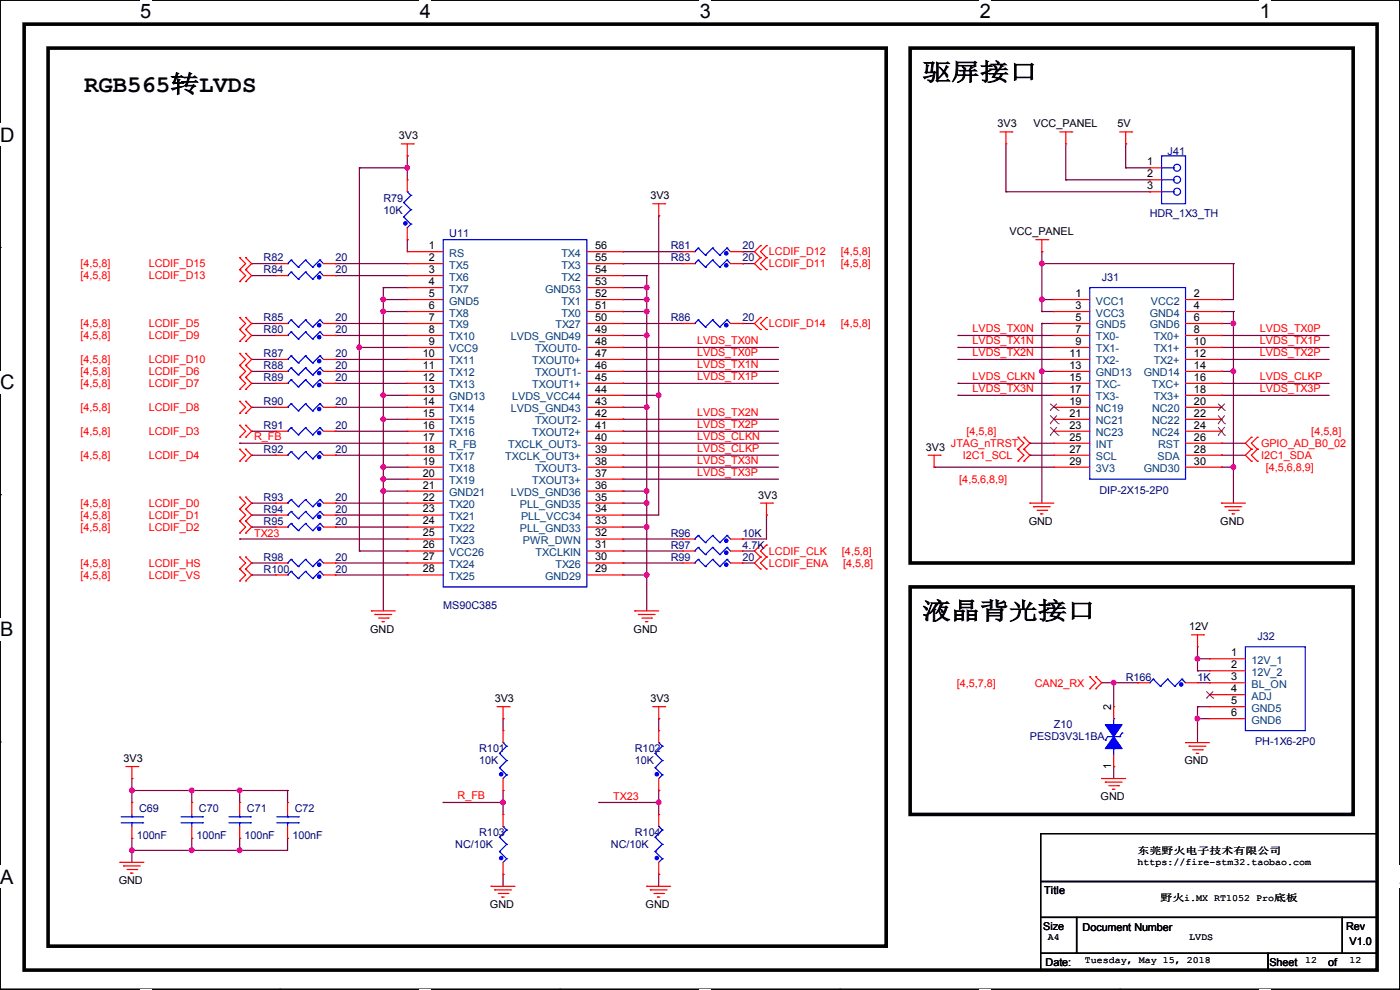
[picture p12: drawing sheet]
<svg xmlns="http://www.w3.org/2000/svg" width="297mm" height="210mm" viewBox="0 0 297 210" stroke-linecap="round" stroke-linejoin="round" font-family="sans-serif">
<path d="M0 0h297v209.8h-297z" fill="none" stroke="#000" stroke-width=".25"/>
<g fill="#fff">
<path d="M29.7 0h2.4v4.8h-2.4z"/>
<path d="M29.7 209.8h2.4v.2h-2.4z"/>
</g>
<path d="M59.4 0h.1M59.4 209.8h.1" fill="none" stroke="#000" stroke-width=".25"/>
<g fill="#fff">
<path d="M89.1 0h2.3v4.8h-2.3z"/>
<path d="M89.1 209.8h2.3v.2h-2.3z"/>
</g>
<path d="M118.8 0h.1M118.8 209.8h.1" fill="none" stroke="#000" stroke-width=".25"/>
<g fill="#fff">
<path d="M148.5 0h2.3v4.8h-2.3z"/>
<path d="M148.5 209.8h2.3v.2h-2.3z"/>
</g>
<path d="M178.2 0h.1M178.2 209.8h.1" fill="none" stroke="#000" stroke-width=".25"/>
<g fill="#fff">
<path d="M207.9 0h2.3v4.8h-2.3z"/>
<path d="M207.9 209.8h2.3v.2h-2.3z"/>
</g>
<path d="M237.6 0h.1M237.6 209.8h.1" fill="none" stroke="#000" stroke-width=".25"/>
<g fill="#fff">
<path d="M267.3 0h2.3v4.8h-2.3z"/>
<path d="M267.3 209.8h2.3v.2h-2.3z"/>
<path d="M0 26.2h3.1v4.8h-3.1z"/>
<path d="M0 78.7h3.1v4.7h-3.1z"/>
</g>
<path d="M0 52.5h.1M297 52.5h.1" fill="none" stroke="#000" stroke-width=".25"/>
<path d="M0 131.1h2.9v4.8h-2.9z" fill="#fff"/>
<path d="M0 104.9h.1M297 104.9h.1" fill="none" stroke="#000" stroke-width=".25"/>
<g fill="#fff">
<path d="M0 183.6h2.9v4.7h-2.9z"/>
<path d="M296.9 183.6h.1v4.7h-.1z"/>
</g>
<path d="M0 157.4h.1M297 157.4h.1M220.8 176.8h71.3v10.2h-71.3zM220.8 187h71.3v7.6h-71.3zM220.8 194.6h7.6v7.6h-7.6zM228.4 194.6h56.4v7.6h-56.4zM284.8 194.6h7.3v7.6h-7.3zM220.8 202.2h48.2v3.6h-48.2zM269 202.2h23.1v3.6h-23.1z" fill="none" stroke="#000" stroke-width=".25"/>
<path d="M5.1 5.1h287v200.7h-287zM10.2 10.2h177.8v190.5h-177.8zM193.1 10.2h94v109.2h-94zM193.1 124.5h94v48.3h-94z" fill="none" stroke="#000" stroke-width=".76"/>
<g fill="none" stroke="#800040" stroke-width=".25">
<path d="M76.2 35.6h.1M76.2 35.6h10.2M76.2 35.6v81.3M86.4 33.1h.1M86.4 35.6h.1M86.4 33.1v5M213.4 30.5v10.2M226.1 38.1h.1M226.1 30.5v7.6M226.1 38.1h17.8M238.8 30.5h.1M238.8 35.6h.1"/>
<path d="M238.8 35.6h5.1M238.8 30.5v5.1M53.4 55.9h.1M53.4 58.5h.1M53.4 55.9h5.1M53.4 58.5h5.1M71.2 55.9h.1M71.2 58.5h.1M71.2 55.9h15.2M71.2 58.5h15.2M86.4 50.8h.1M86.4 50.8v2.6"/>
<path d="M132.1 55.9h.1M132.1 53.4h.1M132.1 58.5h.1M132.1 55.9h12.7M132.1 58.5h5.1M132.1 53.4h12.7M137.2 58.5h.1M137.2 58.5v71.1M139.7 45.8h.1M139.7 45.8v63.5h-7.6M157.5 55.9h.1M157.5 53.4h.1"/>
<path d="M157.5 55.9h2.6M157.5 53.4h2.6M213.4 40.7h.1M213.4 40.7h30.5M221 53.4h.1M221 55.9h.1M221 55.9h40.7M221 53.4v12.7M243.9 40.7h.1M261.7 55.9h.1M261.7 55.9v7.6h-2.6M53.4 68.6h.1"/>
<path d="M53.4 71.2h.1M53.4 76.2h.1M53.4 78.8h.1M53.4 68.6h5.1M53.4 71.2h5.1M53.4 76.2h5.1M53.4 78.8h5.1M71.2 68.6h.1M71.2 71.2h.1M71.2 76.2h.1M71.2 78.8h.1M71.2 68.6h15.2"/>
<path d="M71.2 71.2h15.2M71.2 76.2h15.2M71.2 78.8h15.2M76.2 73.7h.1M76.2 73.7h10.2M81.3 61h.1M81.3 63.5h.1M81.3 66.1h.1M81.3 61h5.1M81.3 61v68.6M81.3 63.5h5.1M81.3 66.1h5.1"/>
<path d="M132.1 61h.1M132.1 68.6h.1M132.1 63.5h.1M132.1 66.1h.1M132.1 71.2h.1M132.1 73.7h.1M132.1 76.2h.1M132.1 78.8h.1M132.1 61h5.1M132.1 63.5h5.1M132.1 68.6h12.7M132.1 71.2h5.1"/>
<path d="M132.1 66.1h5.1M132.1 73.7h33M132.1 76.2h33M132.1 78.8h33M137.2 61h.1M137.2 63.5h.1M137.2 66.1h.1M137.2 71.2h.1M157.5 68.6h.1M157.5 68.6h2.6M203.2 71.2h.1M203.2 73.7h.1"/>
<path d="M203.2 76.2h.1M203.2 71.2h20.4M203.2 73.7h20.4M203.2 76.2h20.4M221 68.6h.1M221 78.8h.1M221 66.1h.1M221 63.5h.1M221 63.5h2.6M221 68.6h2.6M221 66.1h2.6M221 78.8h2.6"/>
<path d="M221 68.6v38.1M259.1 66.1h.1M259.1 68.6h.1M259.1 78.8h.1M259.1 71.2h.1M259.1 73.7h.1M259.1 76.2h.1M259.1 63.5h.1M259.1 68.6h2.6M259.1 71.2h22.9M259.1 66.1h2.6M259.1 73.7h22.9"/>
<path d="M259.1 76.2h22.9M259.1 78.8h2.6M261.7 66.1h.1M261.7 68.6h.1M261.7 78.8h.1M261.7 66.1v40.6M50.8 94h.1M50.8 94h35.6M53.4 81.3h.1M53.4 86.4h.1M53.4 91.5h.1M53.4 96.6h.1"/>
<path d="M53.4 81.3h5.1M53.4 86.4h5.1M53.4 91.5h5.1M53.4 96.6h5.1M71.2 81.3h.1M71.2 86.4h.1M71.2 91.5h.1M71.2 96.6h.1M71.2 81.3h15.2M71.2 86.4h15.2M71.2 91.5h15.2M71.2 96.6h15.2"/>
<path d="M81.3 83.9h.1M81.3 88.9h.1M81.3 99.1h.1M81.3 83.9h5.1M81.3 88.9h5.1M81.3 99.1h5.1M132.1 86.4h.1M132.1 81.3h.1M132.1 88.9h.1M132.1 91.5h.1M132.1 94h.1M132.1 96.6h.1"/>
<path d="M132.1 99.1h.1M132.1 83.9h7.6M132.1 81.3h33M132.1 88.9h33M132.1 99.1h33M132.1 86.4h5.1M132.1 91.5h33M132.1 94h33M132.1 96.6h33M137.2 86.4h.1M139.7 83.9h.1M198.2 99.1h.1"/>
<path d="M198.2 99.1h25.4M203.2 81.3h.1M203.2 83.9h.1M203.2 83.9h20.4M203.2 81.3h20.4M218.5 94h.1M218.5 96.6h.1M218.5 94h5.1M218.5 96.6h5.1M259.1 99.1h.1M259.1 81.3h.1M259.1 83.9h.1"/>
<path d="M259.1 94h.1M259.1 96.6h.1M259.1 83.9h22.9M259.1 81.3h22.9M259.1 99.1h2.6M259.1 94h5.1M259.1 96.6h5.1M261.7 99.1h.1M50.8 114.3h.1M50.8 114.3h35.6M53.4 106.7h.1M53.4 109.3h.1"/>
<path d="M53.4 111.8h.1M53.4 119.4h.1M53.4 106.7h5.1M53.4 109.3h5.1M53.4 111.8h5.1M53.4 119.4h5.1M71.2 106.7h.1M71.2 109.3h.1M71.2 111.8h.1M71.2 119.4h.1M71.2 106.7h15.2M71.2 109.3h15.2"/>
<path d="M71.2 111.8h15.2M71.2 119.4h15.2M76.2 116.9h.1M76.2 116.9h10.2M81.3 104.2h.1M81.3 101.6h.1M81.3 104.2h5.1M81.3 101.6h5.1M132.1 104.2h.1M132.1 106.7h.1M132.1 109.3h.1M132.1 111.8h.1"/>
<path d="M132.1 116.9h.1M132.1 119.4h.1M132.1 114.3h.1M132.1 101.6h.1M132.1 104.2h5.1M132.1 116.9h12.7M132.1 101.6h33M132.1 106.7h5.1M132.1 111.8h5.1M132.1 114.3h12.7M132.1 119.4h12.7M137.2 104.2h.1"/>
<path d="M137.2 106.7h.1M137.2 111.8h.1M157.5 119.4h.1M157.5 116.9h.1M157.5 114.3h.1M157.5 116.9h2.6M157.5 119.4h2.6M162.6 109.3h.1M162.6 109.3v5h-5.1M53.4 122h.1M53.4 122h5.1M71.2 122h.1"/>
<path d="M71.2 122h15.2M132.1 122h.1M132.1 122h5.1M137.2 122h.1M254 139.7h.1M254 137.2v5.1M254 139.7h2.6M106.7 152.4h.1M106.7 152.4v2.6M139.7 152.4h.1M139.7 152.4v2.6M233.7 144.8h7.6"/>
<path d="M236.3 144.8h.1M236.3 144.8v5.1M241.3 144.8h.1M254 142.3h.1M254 149.9h.1M254 152.4h.1M254 142.3h2.6M254 149.9v7.6M254 149.9h2.6M254 152.4h2.6M254 144.8h2.6M256.6 144.8h.1"/>
<path d="M28 177.8h.1M28 167.7h.1M28 165.1h.1M28 165.1v5.1M28 177.8v5.1M28 167.7h33M40.7 177.8h.1M40.7 167.7h.1M40.7 167.7v2.5M40.7 177.8v2.6M50.8 167.7h.1M50.8 177.8h.1"/>
<path d="M50.8 167.7v2.5M50.8 177.8v2.6M61 167.7h.1M61 177.8h.1M61 177.8v2.6h-33M61 167.7v2.5M94 170.2h.1M94 170.2h12.7M106.7 167.7h.1M106.7 170.2h.1M106.7 167.7v5.1M127 170.2h.1"/>
<path d="M127 170.2h12.7M139.7 167.7h.1M139.7 170.2h.1M139.7 167.7v5.1M236.3 162.6h.1M236.3 162.6v2.5M28 180.4h.1M40.7 180.4h.1M50.8 180.4h.1M106.7 185.5h.1M106.7 185.5v2.5M139.7 185.5h.1"/>
<path d="M139.7 185.5v2.5"/>
</g>
<g fill="#f0f" stroke="#f0f" stroke-width=".25">
<circle cx="81.3" cy="63.5" r=".49"/>
<circle cx="81.3" cy="104.2" r=".49"/>
<circle cx="86.4" cy="35.6" r=".49"/>
<circle cx="81.3" cy="83.8" r=".49"/>
<circle cx="81.3" cy="66.1" r=".49"/>
<circle cx="76.2" cy="73.7" r=".49"/>
<circle cx="81.3" cy="99.1" r=".49"/>
<circle cx="81.3" cy="88.9" r=".49"/>
<circle cx="81.3" cy="101.6" r=".49"/>
<circle cx="137.2" cy="63.5" r=".49"/>
<circle cx="137.2" cy="61" r=".49"/>
<circle cx="137.2" cy="66.1" r=".49"/>
<circle cx="137.2" cy="86.4" r=".49"/>
<circle cx="137.2" cy="71.1" r=".49"/>
<circle cx="137.2" cy="106.7" r=".49"/>
<circle cx="137.2" cy="104.2" r=".49"/>
<circle cx="137.2" cy="111.8" r=".49"/>
<circle cx="137.2" cy="121.9" r=".49"/>
<circle cx="139.7" cy="83.8" r=".49"/>
<circle cx="106.7" cy="170.2" r=".49"/>
<circle cx="139.7" cy="170.2" r=".49"/>
<circle cx="221" cy="78.8" r=".49"/>
<circle cx="261.6" cy="78.8" r=".49"/>
<circle cx="261.6" cy="68.6" r=".49"/>
<circle cx="261.6" cy="99.1" r=".49"/>
<circle cx="221" cy="63.5" r=".49"/>
<circle cx="221" cy="55.9" r=".49"/>
<circle cx="40.7" cy="180.4" r=".49"/>
<circle cx="28" cy="180.4" r=".49"/>
<circle cx="40.7" cy="167.7" r=".49"/>
<circle cx="28" cy="167.7" r=".49"/>
<circle cx="50.8" cy="167.7" r=".49"/>
<circle cx="50.8" cy="180.4" r=".49"/>
<circle cx="254" cy="139.7" r=".49"/>
<circle cx="254" cy="152.4" r=".49"/>
<circle cx="236.2" cy="144.8" r=".49"/>
</g>
<g fill="none" stroke="#f00" stroke-width=".25">
<path d="M85.1 30.5h2.6M86.4 33.1h.1M86.4 38.1h.1M86.4 30.5v2.6M86.4 38.1v2.6M87.7 30.5h.1M212.1 28h2.6M213.4 30.5h.1M213.4 28v2.5M214.7 28h.1M224.8 28h2.6M226.1 30.5h.1"/>
<path d="M226.1 28v2.5M227.4 28h.1M237.5 28h2.6M238.8 30.5h.1M238.8 28v2.5M240.1 28h.1M243.9 35.6h.1M243.9 38.1h.1M243.9 35.6h2.5M243.9 38.1h2.5M50.8 57.2h.1M50.8 54.7h.1"/>
<path d="M50.8 59.7h.1M50.8 54.7l1.3 1.2-1.3 1.3M50.8 57.2l1.3 1.3-1.3 1.2M52.1 54.7h.1M52.1 57.2h.1M52.1 59.7h.1M52.1 54.7l1.3 1.2-1.3 1.3M52.1 57.2l1.3 1.3-1.3 1.2M58.5 58.5h.1M58.5 55.9h.1M58.5 55.9h2.5M58.5 58.5h2.5"/>
<path d="M68.6 55.9h2.6M68.6 58.5h2.6M71.2 58.5h.1M71.2 55.9h.1M86.4 53.4h.1M86.4 55.9h.1M86.4 58.5h.1M86.4 50.8h.1M86.4 48.3v2.5M86.4 53.4h7.6M86.4 55.9h7.6M86.4 58.5h7.6"/>
<path d="M124.5 53.4h7.6M124.5 55.9h7.6M124.5 58.5h7.6M132.1 58.5h.1M132.1 55.9h.1M132.1 53.4h.1M138.5 43.2h2.5M139.7 45.8h.1M139.7 43.2v2.6M141 43.2h.1M144.8 53.4h.1M144.8 55.9h.1"/>
<path d="M144.8 53.4h2.6M144.8 55.9h2.6M155 53.4h2.5M155 55.9h2.5M157.5 53.4h.1M157.5 55.9h.1M161.3 52.1h.1M161.3 54.7h.1M161.3 57.2h.1M161.3 52.1l-1.2 1.3 1.2 1.3M161.3 54.7l-1.2 1.2 1.2 1.3M162.6 54.7h.1"/>
<path d="M162.6 52.1h.1M162.6 57.2h.1M162.6 52.1l-1.3 1.3 1.3 1.3M162.6 54.7l-1.3 1.2 1.3 1.3M219.8 50.8h2.5M221 53.4h.1M221 50.8v2.6M222.3 50.8h.1M243.9 40.7h.1M243.9 40.7h2.5M50.8 69.9h.1M50.8 67.4h.1"/>
<path d="M50.8 72.4h.1M50.8 77.5h.1M50.8 75h.1M50.8 67.4l1.3 1.2-1.3 1.3M50.8 69.9l1.3 1.3-1.3 1.2M50.8 75l1.3 1.2-1.3 1.3M50.8 77.5l1.3 1.3-1.3 1.3M52.1 67.4h.1M52.1 69.9h.1M52.1 72.4h.1M52.1 75h.1M52.1 77.5h.1"/>
<path d="M52.1 67.4l1.3 1.2-1.3 1.3M52.1 69.9l1.3 1.3-1.3 1.2M52.1 75l1.3 1.2-1.3 1.3M52.1 77.5l1.3 1.3-1.3 1.3M58.5 76.2h.1M58.5 68.6h.1M58.5 71.2h.1M58.5 78.8h.1M58.5 68.6h2.5M58.5 71.2h2.5M58.5 76.2h2.5M58.5 78.8h2.5"/>
<path d="M68.6 68.6h2.6M68.6 71.2h2.6M68.6 76.2h2.6M68.6 78.8h2.6M71.2 76.2h.1M71.2 68.6h.1M71.2 71.2h.1M71.2 78.8h.1M86.4 61h.1M86.4 63.5h.1M86.4 66.1h.1M86.4 68.6h.1"/>
<path d="M86.4 71.2h.1M86.4 73.7h.1M86.4 76.2h.1M86.4 78.8h.1M86.4 63.5h7.6M86.4 66.1h7.6M86.4 68.6h7.6M86.4 71.2h7.6M86.4 73.7h7.6M86.4 76.2h7.6M86.4 78.8h7.6M86.4 61h7.6"/>
<path d="M124.5 63.5h7.6M124.5 66.1h7.6M124.5 68.6h7.6M124.5 71.2h7.6M124.5 73.7h7.6M124.5 76.2h7.6M124.5 78.8h7.6M124.5 61h7.6M132.1 78.8h.1M132.1 76.2h.1M132.1 73.7h.1M132.1 71.2h.1"/>
<path d="M132.1 68.6h.1M132.1 66.1h.1M132.1 63.5h.1M132.1 61h.1M144.8 68.6h.1M144.8 68.6h2.6M155 68.6h2.5M157.5 68.6h.1M161.3 67.4h.1M161.3 69.9h.1M161.3 67.4l-1.2 1.2 1.2 1.3M162.6 69.9h.1"/>
<path d="M162.6 67.4h.1M162.6 67.4l-1.3 1.2 1.3 1.3M223.6 63.5h.1M223.6 66.1h.1M223.6 68.6h.1M223.6 71.2h.1M223.6 73.7h.1M223.6 76.2h.1M223.6 78.8h.1M223.6 63.5h7.6M223.6 66.1h7.6M223.6 68.6h7.6"/>
<path d="M223.6 71.2h7.6M223.6 73.7h7.6M223.6 76.2h7.6M223.6 78.8h7.6M251.5 63.5h7.6M251.5 66.1h7.6M251.5 68.6h7.6M251.5 71.2h7.6M251.5 73.7h7.6M251.5 76.2h7.6M251.5 78.8h7.6M259.1 63.5h.1"/>
<path d="M259.1 66.1h.1M259.1 68.6h.1M259.1 71.2h.1M259.1 73.7h.1M259.1 76.2h.1M259.1 78.8h.1M50.8 80.1h.1M50.8 82.6h.1M50.8 87.7h.1M50.8 85.1h.1M50.8 92.8h.1M50.8 90.2h.1"/>
<path d="M50.8 97.8h.1M50.8 95.3h.1M50.8 80.1l1.3 1.2-1.3 1.3M50.8 85.1l1.3 1.3-1.3 1.3M50.8 90.2l1.3 1.3-1.3 1.3M50.8 95.3l1.3 1.3-1.3 1.2M52.1 80.1h.1M52.1 82.6h.1M52.1 85.1h.1M52.1 87.7h.1M52.1 90.2h.1M52.1 92.8h.1"/>
<path d="M52.1 95.3h.1M52.1 97.8h.1M52.1 80.1l1.3 1.2-1.3 1.3M52.1 85.1l1.3 1.3-1.3 1.3M52.1 90.2l1.3 1.3-1.3 1.3M52.1 95.3l1.3 1.3-1.3 1.2M58.5 91.5h.1M58.5 96.6h.1M58.5 81.3h.1M58.5 86.4h.1M58.5 96.6h2.5M58.5 81.3h2.5"/>
<path d="M58.5 86.4h2.5M58.5 91.5h2.5M68.6 96.6h2.6M68.6 81.3h2.6M68.6 86.4h2.6M68.6 91.5h2.6M71.2 91.5h.1M71.2 96.6h.1M71.2 81.3h.1M71.2 86.4h.1M86.4 81.3h.1M86.4 83.9h.1"/>
<path d="M86.4 86.4h.1M86.4 88.9h.1M86.4 91.5h.1M86.4 94h.1M86.4 96.6h.1M86.4 99.1h.1M86.4 96.6h7.6M86.4 81.3h7.6M86.4 83.9h7.6M86.4 86.4h7.6M86.4 88.9h7.6M86.4 91.5h7.6"/>
<path d="M86.4 94h7.6M86.4 99.1h7.6M124.5 96.6h7.6M124.5 81.3h7.6M124.5 83.9h7.6M124.5 86.4h7.6M124.5 88.9h7.6M124.5 91.5h7.6M124.5 94h7.6M124.5 99.1h7.6M132.1 99.1h.1M132.1 96.6h.1"/>
<path d="M132.1 94h.1M132.1 91.5h.1M132.1 88.9h.1M132.1 86.4h.1M132.1 83.9h.1M132.1 81.3h.1M196.9 96.6h2.5M198.2 99.1h.1M198.2 96.6v2.5M199.4 96.6h.1M215.9 95.3h.1M215.9 92.8h.1"/>
<path d="M215.9 97.8h.1M215.9 92.8l1.3 1.2-1.3 1.3M215.9 95.3l1.3 1.3-1.3 1.2M217.2 92.8h.1M217.2 95.3h.1M217.2 97.8h.1M217.2 92.8l1.3 1.2-1.3 1.3M217.2 95.3l1.3 1.3-1.3 1.2M223.6 81.3h.1M223.6 83.9h.1M223.6 86.4h.1M223.6 88.9h.1"/>
<path d="M223.6 91.5h.1M223.6 94h.1M223.6 96.6h.1M223.6 99.1h.1M223.6 96.6h7.6M223.6 81.3h7.6M223.6 83.9h7.6M223.6 86.4h7.6M223.6 88.9h7.6M223.6 91.5h7.6M223.6 94h7.6M223.6 99.1h7.6"/>
<path d="M251.5 96.6h7.6M251.5 81.3h7.6M251.5 83.9h7.6M251.5 86.4h7.6M251.5 88.9h7.6M251.5 91.5h7.6M251.5 94h7.6M251.5 99.1h7.6M259.1 81.3h.1M259.1 83.9h.1M259.1 86.4h.1M259.1 88.9h.1"/>
<path d="M259.1 91.5h.1M259.1 94h.1M259.1 96.6h.1M259.1 99.1h.1M265.5 95.3h.1M265.5 97.8h.1M265.5 92.8h.1M265.5 95.3l-1.3 1.3 1.3 1.2M265.5 92.8l-1.3 1.2 1.3 1.3M266.7 97.8h.1M266.7 95.3h.1M266.7 92.8h.1"/>
<path d="M266.7 95.3l-1.2 1.3 1.2 1.2M266.7 92.8l-1.2 1.2 1.2 1.3M50.8 108h.1M50.8 105.5h.1M50.8 110.5h.1M50.8 113.1h.1M50.8 118.2h.1M50.8 105.5l1.3 1.2-1.3 1.3M50.8 108l1.3 1.3-1.3 1.2M50.8 110.5l1.3 1.3-1.3 1.3M50.8 118.2l1.3 1.2-1.3 1.3M52.1 105.5h.1"/>
<path d="M52.1 108h.1M52.1 110.5h.1M52.1 113.1h.1M52.1 118.2h.1M52.1 105.5l1.3 1.2-1.3 1.3M52.1 108l1.3 1.3-1.3 1.2M52.1 110.5l1.3 1.3-1.3 1.3M52.1 118.2l1.3 1.2-1.3 1.3M58.5 106.7h.1M58.5 111.8h.1M58.5 119.4h.1M58.5 109.3h.1"/>
<path d="M58.5 106.7h2.5M58.5 111.8h2.5M58.5 109.3h2.5M58.5 119.4h2.5M68.6 106.7h2.6M68.6 111.8h2.6M68.6 109.3h2.6M68.6 119.4h2.6M71.2 106.7h.1M71.2 111.8h.1M71.2 119.4h.1M71.2 109.3h.1"/>
<path d="M86.4 101.6h.1M86.4 104.2h.1M86.4 106.7h.1M86.4 109.3h.1M86.4 111.8h.1M86.4 114.3h.1M86.4 116.9h.1M86.4 119.4h.1M86.4 106.7h7.6M86.4 111.8h7.6M86.4 101.6h7.6M86.4 104.2h7.6"/>
<path d="M86.4 109.3h7.6M86.4 114.3h7.6M86.4 116.9h7.6M86.4 119.4h7.6M124.5 106.7h7.6M124.5 111.8h7.6M124.5 101.6h7.6M124.5 104.2h7.6M124.5 109.3h7.6M124.5 114.3h7.6M124.5 116.9h7.6M124.5 119.4h7.6"/>
<path d="M132.1 119.4h.1M132.1 116.9h.1M132.1 114.3h.1M132.1 111.8h.1M132.1 109.3h.1M132.1 106.7h.1M132.1 104.2h.1M132.1 101.6h.1M144.8 114.3h.1M144.8 116.9h.1M144.8 119.4h.1M144.8 114.3h2.6"/>
<path d="M144.8 116.9h2.6M144.8 119.4h2.6M155 114.3h2.5M155 116.9h2.5M155 119.4h2.5M157.5 114.3h.1M157.5 116.9h.1M157.5 119.4h.1M161.3 115.6h.1M161.3 118.2h.1M161.3 106.7h2.6M161.3 115.6l-1.2 1.3 1.2 1.3"/>
<path d="M161.3 118.2l-1.2 1.2 1.2 1.3M162.6 109.3h.1M162.6 118.2h.1M162.6 115.6h.1M162.6 106.7v2.6M162.6 115.6l-1.3 1.3 1.3 1.3M162.6 118.2l-1.3 1.2 1.3 1.3M163.9 106.7h.1M218.5 106.7h.1M218.5 106.7h5.1M219.2 107.5h.1M219.2 107.5h3.6"/>
<path d="M220 108.2h2M220.8 109h.1M220.8 109h.5M222 108.2h.1M259.1 106.7h.1M259.1 106.7h5.1M259.9 107.5h.1M259.9 107.5h3.5M260.6 108.2h2.1M261.4 109h.1M261.4 109h.5M262.7 108.2h.1"/>
<path d="M50.8 120.7h.1M50.8 123.2h.1M50.8 120.7l1.3 1.3-1.3 1.2M52.1 120.7h.1M52.1 123.2h.1M52.1 120.7l1.3 1.3-1.3 1.2M58.5 122h.1M58.5 122h2.5M68.6 122h2.6M71.2 122h.1M78.8 129.6h.1M78.8 129.6h5.1"/>
<path d="M79.5 130.3h.1M79.5 130.3h3.6M80.3 131.1h2M81.1 131.9h.1M81.1 131.9h.5M82.3 131.1h.1M86.4 122h.1M86.4 122h7.6M124.5 122h7.6M132.1 122h.1M134.7 129.6h.1M134.7 129.6h5"/>
<path d="M135.4 130.3h.1M135.4 130.3h3.6M136.2 131.1h2M136.9 131.9h.1M136.9 131.9h.6M138.2 131.1h.1M161.3 120.7h.1M162.6 120.7h.1M252.8 134.7h2.5M254 137.2h.1M254 134.7v2.5M255.3 134.7h.1"/>
<path d="M256.6 139.7h.1M256.6 139.7h7.6M105.5 149.9h2.5M106.7 152.4h.1M106.7 155h.1M106.7 149.9v2.5M106.7 155v2.5M108 149.9h.1M138.5 149.9h2.5M139.7 152.4h.1M139.7 155h.1M139.7 149.9v2.5"/>
<path d="M139.7 155v2.5M141 149.9h.1M231.2 146.1h.1M231.2 143.6h.1M231.2 143.6l1.3 1.2-1.3 1.3M232.5 143.6h.1M232.5 146.1h.1M232.5 143.6l1.2 1.2-1.2 1.3M236.3 149.9h.1M236.3 149.9v2.5M241.3 144.8h.1M241.3 144.8h2.6"/>
<path d="M251.5 157.5h.1M251.5 157.5h5.1M251.5 144.8h2.5M252.3 158.3h.1M252.3 158.3h3.5M253 159h2.1M253.8 159.8h.1M253.8 159.8h.5M254 144.8h.1M255.1 159h.1M256.6 142.3h.1M256.6 144.8h.1"/>
<path d="M256.6 147.4h.1M256.6 149.9h.1M256.6 152.4h.1M256.6 149.9h7.6M256.6 144.8h7.6M256.6 142.3h7.6M256.6 147.4h7.6M256.6 152.4h7.6M26.7 162.6h2.6M28 165.1h.1M28 170.2h.1M28 177.8h.1"/>
<path d="M28 162.6v2.5M28 170.2v2.6M28 175.3v2.5M29.3 162.6h.1M40.7 170.2h.1M40.7 177.8h.1M40.7 170.2v2.6M40.7 175.3v2.5M50.8 170.2h.1M50.8 177.8h.1M50.8 170.2v2.6M50.8 175.3v2.5"/>
<path d="M61 170.2h.1M61 177.8h.1M61 170.2v2.6M61 175.3v2.5M106.7 167.7h.1M106.7 172.8h.1M106.7 165.1v2.6M106.7 172.8v2.5M139.7 167.7h.1M139.7 172.8h.1M139.7 165.1v2.6M139.7 172.8v2.5"/>
<path d="M233.7 165.1h.1M233.7 165.1h5.1M234.5 165.9h.1M234.5 165.9h3.5M235.2 166.7h2.1M236 167.4h.1M236 167.4h.5M236.3 162.6h.1M236.3 160.1v2.5M237.3 166.7h.1M25.4 182.9h.1M25.4 182.9h5.1"/>
<path d="M26.2 183.7h.1M26.2 183.7h3.6M27 184.4h2M27.7 185.2h.1M27.7 185.2h.5M29 184.4h.1M104.2 188h.1M104.2 188h5.1M104.9 188.8h.1M104.9 188.8h3.6M105.7 189.5h2M106.5 190.3h.1"/>
<path d="M106.5 190.3h.5M106.7 185.5h.1M106.7 182.9v2.6M107.7 189.5h.1M137.2 188h.1M137.2 188h5.1M138 188.8h.1M138 188.8h3.5M138.7 189.5h2.1M139.5 190.3h.1M139.5 190.3h.5M139.7 185.5h.1"/>
<path d="M139.7 182.9v2.6M140.8 189.5h.1"/>
</g>
<g fill="none" stroke="#00f" stroke-width=".25">
<path d="M246.4 33.1h5.1v10.1h-5.1zM246.4 35.6h2.6M246.4 38.1h2.6M249 35.6h.1M249 38.1h.1M61 58.5h.1M61 55.9h.1M61.8 57.7h.1M61.8 55.2h.1M61.8 57.7l1.5 1.5M61.8 57.7l-.8 .8M61.8 55.2l1.5 1.5"/>
<path d="M61.8 55.2l-.8 .7M63.3 59.2h.1M63.3 56.7h.1M64.8 57.7h.1M64.8 55.2h.1M64.8 57.7l1.5 1.5M64.8 57.7l-1.5 1.5M64.8 55.2l1.5 1.5M64.8 55.2l-1.5 1.5M66.3 59.2h.1M66.3 56.7h.1M67.9 57.7h.1"/>
<path d="M67.9 55.2h.1M67.9 57.7l.7 .8M67.9 57.7l-1.6 1.5M67.9 55.2l.7 .7M67.9 55.2l-1.6 1.5M85.6 46h.1M85.6 43h.1M85.6 46l1.6 1.5M85.6 43l1.6 1.5M86.4 40.7h.1M86.4 40.7l.8 .7M87.2 47.5h.1"/>
<path d="M87.2 44.5h.1M87.2 41.4h.1M87.2 47.5l-.8 .8M87.2 44.5l-1.6 1.5M87.2 41.4l-1.6 1.6M94 50.8h30.5v73.7h-30.5zM147.4 53.4h.1M147.4 55.9h.1M148.1 52.6h.1M148.1 55.2h.1M148.1 52.6l1.5 1.5M148.1 52.6l-.7 .8"/>
<path d="M148.1 55.2l1.5 1.5M148.1 55.2l-.7 .7M149.6 54.1h.1M149.6 56.7h.1M151.2 52.6h.1M151.2 55.2h.1M151.2 52.6l1.5 1.5M151.2 52.6l-1.6 1.5M151.2 55.2l1.5 1.5M151.2 55.2l-1.6 1.5M152.7 54.1h.1M152.7 56.7h.1"/>
<path d="M154.2 52.6h.1M154.2 55.2h.1M154.2 52.6l.8 .8M154.2 52.6l-1.5 1.5M154.2 55.2l.8 .7M154.2 55.2l-1.5 1.5M246.4 40.7h2.6M249 40.7h.1M61 76.2h.1M61 68.6h.1M61 71.2h.1M61 78.8h.1"/>
<path d="M61.8 75.5h.1M61.8 67.9h.1M61.8 70.4h.1M61.8 78h.1M61.8 75.5l1.5 1.5M61.8 75.5l-.8 .7M61.8 67.9l1.5 1.5M61.8 67.9l-.8 .7M61.8 70.4l1.5 1.5M61.8 70.4l-.8 .8M61.8 78l1.5 1.5M61.8 78l-.8 .8"/>
<path d="M63.3 77h.1M63.3 69.4h.1M63.3 71.9h.1M63.3 79.5h.1M64.8 75.5h.1M64.8 67.9h.1M64.8 70.4h.1M64.8 78h.1M64.8 75.5l1.5 1.5M64.8 75.5l-1.5 1.5M64.8 67.9l1.5 1.5M64.8 67.9l-1.5 1.5"/>
<path d="M64.8 70.4l1.5 1.5M64.8 70.4l-1.5 1.5M64.8 78l1.5 1.5M64.8 78l-1.5 1.5M66.3 77h.1M66.3 69.4h.1M66.3 71.9h.1M66.3 79.5h.1M67.9 75.5h.1M67.9 67.9h.1M67.9 70.4h.1M67.9 78h.1"/>
<path d="M67.9 75.5l.7 .7M67.9 75.5l-1.6 1.5M67.9 67.9l.7 .7M67.9 67.9l-1.6 1.5M67.9 70.4l.7 .8M67.9 70.4l-1.6 1.5M67.9 78l.7 .8M67.9 78l-1.6 1.5M147.4 68.6h.1M148.1 67.9h.1M148.1 67.9l1.5 1.5M148.1 67.9l-.7 .7"/>
<path d="M149.6 69.4h.1M151.2 67.9h.1M151.2 67.9l1.5 1.5M151.2 67.9l-1.6 1.5M152.7 69.4h.1M154.2 67.9h.1M154.2 67.9l.8 .7M154.2 67.9l-1.5 1.5M231.2 61h20.3v40.6h-20.3zM61 91.5h.1M61 96.6h.1M61 81.3h.1"/>
<path d="M61 86.4h.1M61.8 90.7h.1M61.8 95.8h.1M61.8 80.6h.1M61.8 85.6h.1M61.8 90.7l1.5 1.5M61.8 90.7l-.8 .8M61.8 95.8l1.5 1.5M61.8 95.8l-.8 .8M61.8 80.6l1.5 1.5M61.8 80.6l-.8 .7M61.8 85.6l1.5 1.6"/>
<path d="M61.8 85.6l-.8 .8M63.3 92.2h.1M63.3 97.3h.1M63.3 82.1h.1M63.3 87.2h.1M64.8 90.7h.1M64.8 95.8h.1M64.8 80.6h.1M64.8 85.6h.1M64.8 90.7l1.5 1.5M64.8 90.7l-1.5 1.5M64.8 95.8l1.5 1.5"/>
<path d="M64.8 95.8l-1.5 1.5M64.8 80.6l1.5 1.5M64.8 80.6l-1.5 1.5M64.8 85.6l1.5 1.6M64.8 85.6l-1.5 1.6M66.3 92.2h.1M66.3 97.3h.1M66.3 82.1h.1M66.3 87.2h.1M67.9 90.7h.1M67.9 95.8h.1M67.9 80.6h.1"/>
<path d="M67.9 85.6h.1M67.9 90.7l.7 .8M67.9 90.7l-1.6 1.5M67.9 95.8l.7 .8M67.9 95.8l-1.6 1.5M67.9 80.6l.7 .7M67.9 80.6l-1.6 1.5M67.9 85.6l.7 .8M67.9 85.6l-1.6 1.6M61 106.7h.1M61 111.8h.1M61 119.4h.1"/>
<path d="M61 109.3h.1M61.8 106h.1M61.8 111h.1M61.8 118.7h.1M61.8 108.5h.1M61.8 106l1.5 1.5M61.8 106l-.8 .7M61.8 111l1.5 1.6M61.8 111l-.8 .8M61.8 118.7l1.5 1.5M61.8 118.7l-.8 .7M61.8 108.5l1.5 1.5"/>
<path d="M61.8 108.5l-.8 .8M63.3 107.5h.1M63.3 112.6h.1M63.3 110h.1M64.8 106h.1M64.8 111h.1M64.8 118.7h.1M64.8 108.5h.1M64.8 106l1.5 1.5M64.8 106l-1.5 1.5M64.8 111l1.5 1.6M64.8 111l-1.5 1.6"/>
<path d="M64.8 118.7l1.5 1.5M64.8 118.7l-1.5 1.5M64.8 108.5l1.5 1.5M64.8 108.5l-1.5 1.5M66.3 107.5h.1M66.3 112.6h.1M66.3 110h.1M67.9 106h.1M67.9 111h.1M67.9 118.7h.1M67.9 108.5h.1M67.9 106l.7 .7"/>
<path d="M67.9 106l-1.6 1.5M67.9 111l.7 .8M67.9 111l-1.6 1.6M67.9 118.7l.7 .7M67.9 118.7l-1.6 1.5M67.9 108.5l.7 .8M67.9 108.5l-1.6 1.5M147.4 114.3h.1M147.4 116.9h.1M147.4 119.4h.1M148.1 113.6h.1M148.1 116.1h.1"/>
<path d="M148.1 118.7h.1M148.1 113.6l1.5 1.5M148.1 113.6l-.7 .7M148.1 116.1l1.5 1.5M148.1 116.1l-.7 .8M148.1 118.7l1.5 1.5M148.1 118.7l-.7 .7M149.6 115.1h.1M149.6 117.6h.1M151.2 113.6h.1M151.2 116.1h.1M151.2 118.7h.1"/>
<path d="M151.2 113.6l1.5 1.5M151.2 113.6l-1.6 1.5M151.2 116.1l1.5 1.5M151.2 116.1l-1.6 1.5M151.2 118.7l1.5 1.5M151.2 118.7l-1.6 1.5M152.7 115.1h.1M152.7 117.6h.1M154.2 113.6h.1M154.2 116.1h.1M154.2 118.7h.1M154.2 113.6l.8 .7"/>
<path d="M154.2 113.6l-1.5 1.5M154.2 116.1l.8 .8M154.2 116.1l-1.5 1.5M154.2 118.7l.8 .7M154.2 118.7l-1.5 1.5M61 122h.1M61.8 121.2h.1M61.8 121.2l1.5 1.5M61.8 121.2l-.8 .8M63.3 120.2h.1M63.3 122.7h.1M64.8 121.2h.1"/>
<path d="M64.8 121.2l1.5 1.5M64.8 121.2l-1.5 1.5M66.3 120.2h.1M66.3 122.7h.1M67.9 121.2h.1M67.9 121.2l.7 .8M67.9 121.2l-1.6 1.5M149.6 120.2h.1M152.7 120.2h.1M264.2 137.2h12.7v17.8h-12.7zM106 159.8h.1M106 159.8l1.5 1.5"/>
<path d="M106.7 157.5h.1M106.7 157.5l.8 .8M107.5 158.3h.1M107.5 158.3l-1.5 1.5M139 159.8h.1M139 159.8l1.5 1.5M139.7 157.5h.1M139.7 157.5l.8 .8M140.5 158.3h.1M140.5 158.3l-1.5 1.5M234.5 157h.1M236.3 152.4h.1"/>
<path d="M236.3 158.8h.1M236.3 152.4v1.3M236.3 158.8v1.3M237.5 156.3h.1M237.5 156.3h-2.5l-.5 .7M238 155.5h.1M238 155.5l-.5 .8M243.9 144.8h.1M244.6 144.1h.1M244.6 144.1l1.6 1.5M244.6 144.1l-.7 .7M246.2 145.6h.1"/>
<path d="M247.7 144.1h.1M247.7 144.1l1.5 1.5M247.7 144.1l-1.5 1.5M249.2 145.6h.1M250.7 144.1h.1M250.7 144.1l.8 .7M250.7 144.1l-1.5 1.5M25.7 174.5h4.6M25.7 173.3h4.6M28 173.3h.1M28 174.5h.1M28 172.8v.5"/>
<path d="M28 174.5v.8M30.3 174.5h.1M30.3 173.3h.1M38.4 174.5h4.6M38.4 173.3h4.6M40.7 173.3h.1M40.7 174.5h.1M40.7 172.8v.5M40.7 174.5v.8M43 174.5h.1M43 173.3h.1M48.6 174.5h4.5"/>
<path d="M48.6 173.3h4.5M50.8 173.3h.1M50.8 174.5h.1M50.8 172.8v.5M50.8 174.5v.8M53.1 174.5h.1M53.1 173.3h.1M58.7 174.5h4.6M58.7 173.3h4.6M61 173.3h.1M61 174.5h.1M61 172.8v.5"/>
<path d="M61 174.5v.8M63.3 174.5h.1M63.3 173.3h.1M106 162.9h.1M106 177.6h.1M106 162.9l1.5 1.5M106 177.6l1.5 1.5M106.7 175.3h.1M106.7 175.3l.8 .8M107.5 164.4h.1M107.5 161.3h.1M107.5 179.1h.1"/>
<path d="M107.5 176.1h.1M107.5 164.4l-.8 .7M107.5 161.3l-1.5 1.6M107.5 179.1l-1.5 1.5M107.5 176.1l-1.5 1.5M139 162.9h.1M139 177.6h.1M139 162.9l1.5 1.5M139 177.6l1.5 1.5M139.7 175.3h.1M139.7 175.3l.8 .8M140.5 164.4h.1"/>
<path d="M140.5 161.3h.1M140.5 179.1h.1M140.5 176.1h.1M140.5 164.4l-.8 .7M140.5 161.3l-1.5 1.6M140.5 179.1l-1.5 1.5M140.5 176.1l-1.5 1.5M106 180.6h.1M106 180.6l1.5 1.6M107.5 182.2h.1M107.5 182.2l-.8 .7M139 180.6h.1"/>
<path d="M139 180.6l1.5 1.6M140.5 182.2h.1M140.5 182.2l-.8 .7"/>
<circle cx="249.7" cy="35.6" r=".74"/>
<circle cx="249.7" cy="38.1" r=".74"/>
<circle cx="249.7" cy="40.7" r=".74"/>
</g>
<g fill="#00f" stroke="#00f" stroke-width=".25">
<path d="M236.3 156.3l1.7 2.5h-3.5z" fill-rule="evenodd"/>
<path d="M234.5 153.7h3.5l-1.7 2.6z" fill-rule="evenodd"/>
<circle cx="67.7" cy="107.1" r=".36"/>
<circle cx="250.6" cy="145.2" r=".36"/>
<circle cx="106.3" cy="164.2" r=".36"/>
<circle cx="67.7" cy="112.2" r=".36"/>
<circle cx="106.3" cy="182" r=".36"/>
<circle cx="139.3" cy="164.2" r=".36"/>
<circle cx="67.7" cy="119.8" r=".36"/>
<circle cx="67.7" cy="91.8" r=".36"/>
<circle cx="67.7" cy="96.9" r=".36"/>
<circle cx="154.1" cy="53.7" r=".36"/>
<circle cx="154.1" cy="69" r=".36"/>
<circle cx="67.7" cy="76.6" r=".36"/>
<circle cx="67.7" cy="122.3" r=".36"/>
<circle cx="67.7" cy="69" r=".36"/>
<circle cx="67.7" cy="81.7" r=".36"/>
<circle cx="154.1" cy="56.3" r=".36"/>
<circle cx="154.1" cy="114.7" r=".36"/>
<circle cx="67.7" cy="58.8" r=".36"/>
<circle cx="139.3" cy="182" r=".36"/>
<circle cx="67.7" cy="109.6" r=".36"/>
<circle cx="154.1" cy="117.2" r=".36"/>
<circle cx="67.7" cy="56.3" r=".36"/>
<circle cx="86" cy="47.4" r=".36"/>
<circle cx="154.1" cy="119.8" r=".36"/>
<circle cx="67.7" cy="71.5" r=".36"/>
<circle cx="67.7" cy="79.1" r=".36"/>
<circle cx="67.7" cy="86.8" r=".36"/>
</g>
<g fill="none" stroke="#804000" stroke-width=".21">
<path d="M222.8 87.1h.1M222.8 89.9h.1M222.8 92.3h.1M222.8 85.6l1.7 1.5M222.8 88.1l1.7 1.8M222.8 90.6l1.7 1.7M224.2 85.6l-1.4 1.5M224.2 88.1l-1.4 1.8M224.2 90.6l-1.4 1.7M224.5 87.1h.1M224.5 89.9h.1M224.5 92.3h.1"/>
<path d="M258.4 87.1h.1M258.4 89.9h.1M258.4 92.3h.1M258.4 85.6l1.4 1.5M258.4 88.1l1.4 1.8M258.4 90.6l1.4 1.7M259.8 87.1h.1M259.8 89.9h.1M259.8 92.3h.1M259.8 85.6l-1.4 1.5M259.8 88.1l-1.4 1.8M259.8 90.6l-1.4 1.7"/>
<path d="M255.9 148.1h.1M255.9 146.7l1.5 1.4M257.4 148.1h.1M257.4 146.7l-1.5 1.4"/>
</g>
<g font-size="5.1">
<text x="195.6" y="17">驱屏接口</text>
<text x="17.8" y="19.6">RGB565转LVDS</text>
<text x="195.6" y="131.3">液晶背光接口</text>
</g>
<g font-size="4.2">
<text x="29.7" y="3.9">5</text>
<text x="89.1" y="3.9">4</text>
<text x="148.5" y="3.9">3</text>
<text x="207.9" y="3.9">2</text>
<text x="267.2" y="3.9">1</text>
<text x="0" y="30.1">D</text>
<text x="0" y="82.5">C</text>
<text x="0" y="135">B</text>
<text x="0" y="187.4">A</text>
<text x="297" y="187.4">A</text>
</g>
<g font-size="2.3">
<text x="84.6" y="29.5">3V3</text>
<text x="211.6" y="27">3V3</text>
<text x="219.3" y="27">VCC_PANEL</text>
<text x="237" y="27">5V</text>
<text x="243.4" y="35.1">1</text>
<text x="243.4" y="37.6">2</text>
<text x="243.4" y="40.1">3</text>
<text x="138" y="42.2">3V3</text>
<text x="91" y="52.8">1</text>
<text x="126.3" y="52.8">56</text>
<text x="214.2" y="49.9">VCC_PANEL</text>
<text x="91" y="55.4">2</text>
<text x="91" y="57.9">3</text>
<text x="126.3" y="57.9">54</text>
<text x="126.3" y="55.4">55</text>
<text x="91" y="60.5">4</text>
<text x="91" y="63">5</text>
<text x="91" y="65.5">6</text>
<text x="126.3" y="65.5">51</text>
<text x="126.3" y="63">52</text>
<text x="126.3" y="60.5">53</text>
<text x="228.1" y="63">1</text>
<text x="228.1" y="65.5">3</text>
<text x="253.3" y="63">2</text>
<text x="253.3" y="65.5">4</text>
<text x="91" y="68.1">7</text>
<text x="91" y="70.6">8</text>
<text x="126.3" y="70.6">49</text>
<text x="126.3" y="68.1">50</text>
<text x="228.1" y="68.1">5</text>
<text x="228.1" y="70.6">7</text>
<text x="253.3" y="68.1">6</text>
<text x="253.3" y="70.6">8</text>
<text x="89.7" y="75.7">10</text>
<text x="91" y="73.2">9</text>
<text x="126.3" y="75.7">47</text>
<text x="126.3" y="73.2">48</text>
<text x="226.9" y="75.7">11</text>
<text x="228.1" y="73.2">9</text>
<text x="253.3" y="73.2">10</text>
<text x="253.3" y="75.7">12</text>
<text x="89.7" y="78.2">11</text>
<text x="89.7" y="80.8">12</text>
<text x="89.7" y="83.3">13</text>
<text x="126.3" y="83.3">44</text>
<text x="126.3" y="80.8">45</text>
<text x="126.3" y="78.2">46</text>
<text x="226.9" y="78.2">13</text>
<text x="226.9" y="80.8">15</text>
<text x="226.9" y="83.3">17</text>
<text x="253.3" y="78.2">14</text>
<text x="253.3" y="80.8">16</text>
<text x="253.3" y="83.3">18</text>
<text x="89.7" y="85.9">14</text>
<text x="89.7" y="88.4">15</text>
<text x="126.3" y="88.4">42</text>
<text x="126.3" y="85.9">43</text>
<text x="226.9" y="85.9">19</text>
<text x="226.9" y="88.4">21</text>
<text x="253.3" y="85.9">20</text>
<text x="253.3" y="88.4">22</text>
<text x="89.7" y="90.9">16</text>
<text x="89.7" y="93.5">17</text>
<text x="126.3" y="93.5">40</text>
<text x="126.3" y="90.9">41</text>
<text x="196.4" y="95.6">3V3</text>
<text x="226.9" y="90.9">23</text>
<text x="226.9" y="93.5">25</text>
<text x="253.3" y="90.9">24</text>
<text x="253.3" y="93.5">26</text>
<text x="89.7" y="96">18</text>
<text x="89.7" y="98.6">19</text>
<text x="89.7" y="101.1">20</text>
<text x="126.3" y="101.1">37</text>
<text x="126.3" y="98.6">38</text>
<text x="126.3" y="96">39</text>
<text x="226.9" y="96">27</text>
<text x="226.9" y="98.6">29</text>
<text x="253.3" y="96">28</text>
<text x="253.3" y="98.6">30</text>
<text x="89.7" y="103.6">21</text>
<text x="89.7" y="106.2">22</text>
<text x="126.3" y="106.2">35</text>
<text x="126.3" y="103.6">36</text>
<text x="160.8" y="105.7">3V3</text>
<text x="89.7" y="108.7">23</text>
<text x="89.7" y="111.3">24</text>
<text x="89.7" y="113.8">25</text>
<text x="126.3" y="113.8">32</text>
<text x="126.3" y="111.3">33</text>
<text x="126.3" y="108.7">34</text>
<text x="218.2" y="111.3">GND</text>
<text x="258.9" y="111.3">GND</text>
<text x="89.7" y="116.3">26</text>
<text x="89.7" y="118.9">27</text>
<text x="126.3" y="118.9">30</text>
<text x="126.3" y="116.3">31</text>
<text x="89.7" y="121.4">28</text>
<text x="126.3" y="121.4">29</text>
<text x="78.5" y="134.2">GND</text>
<text x="134.4" y="134.2">GND</text>
<text x="252.3" y="133.7">12V</text>
<text x="261.2" y="139.2">1</text>
<text x="261.2" y="141.7">2</text>
<text x="105" y="148.9">3V3</text>
<text x="138" y="148.9">3V3</text>
<text x="261.2" y="144.3">3</text>
<text x="261.2" y="146.8">4</text>
<text x="261.2" y="149.4">5</text>
<text x="235.7" y="150.7" transform="rotate(-90 235.7 150.7)">2</text>
<text x="261.2" y="151.9">6</text>
<text x="26.2" y="161.6">3V3</text>
<text x="235.7" y="163.1" transform="rotate(-90 235.7 163.1)">1</text>
<text x="251.3" y="162.1">GND</text>
<text x="233.5" y="169.8">GND</text>
<text x="25.2" y="187.5">GND</text>
<text x="221.5" y="189.6">Title</text>
<text x="103.9" y="192.6">GND</text>
<text x="137" y="192.6">GND</text>
<text x="221.3" y="197.2">Size</text>
<text x="229.7" y="197.4">Document Number</text>
<text x="285.6" y="197.2">Rev</text>
<text x="286.3" y="200.5">V1.0</text>
<text x="221.8" y="204.8">Date:</text>
<text x="269.3" y="204.8">Sheet</text>
<text x="281.7" y="204.8">of</text>
</g>
<g font-size="2.3" fill="#000080">
<text x="247.7" y="32.9">J41</text>
<text x="81.3" y="42.8">R79</text>
<text x="81.3" y="45.3">10K</text>
<text x="243.9" y="46.1">HDR_1X3_TH</text>
<text x="95.3" y="50.4">U11</text>
<text x="142.3" y="52.9">R81</text>
<text x="157.5" y="52.9">20</text>
<text x="55.9" y="58">R84</text>
<text x="55.9" y="55.5">R82</text>
<text x="71.2" y="58">20</text>
<text x="71.2" y="55.5">20</text>
<text x="142.3" y="55.5">R83</text>
<text x="157.5" y="55.5">20</text>
<text x="233.7" y="59.5">J31</text>
<text x="55.9" y="68.2">R85</text>
<text x="55.9" y="70.7">R80</text>
<text x="71.2" y="68.2">20</text>
<text x="71.2" y="70.7">20</text>
<text x="142.3" y="68.2">R86</text>
<text x="157.5" y="68.2">20</text>
<text x="55.9" y="75.8">R87</text>
<text x="71.2" y="75.8">20</text>
<text x="55.9" y="80.9">R89</text>
<text x="55.9" y="78.3">R88</text>
<text x="71.2" y="80.9">20</text>
<text x="71.2" y="78.3">20</text>
<text x="55.9" y="85.9">R90</text>
<text x="71.2" y="85.9">20</text>
<text x="55.9" y="91">R91</text>
<text x="71.2" y="91">20</text>
<text x="55.9" y="96.1">R92</text>
<text x="71.2" y="96.1">20</text>
<text x="55.9" y="106.3">R93</text>
<text x="71.2" y="106.3">20</text>
<text x="233.2" y="104.7">DIP-2X15-2P0</text>
<text x="55.9" y="111.3">R95</text>
<text x="55.9" y="108.8">R94</text>
<text x="71.2" y="111.3">20</text>
<text x="71.2" y="108.8">20</text>
<text x="142.3" y="113.9">R96</text>
<text x="157.5" y="113.9">10K</text>
<text x="55.9" y="119">R98</text>
<text x="71.2" y="119">20</text>
<text x="142.3" y="116.4">R97</text>
<text x="142.3" y="119">R99</text>
<text x="157.5" y="116.4">4.7K</text>
<text x="157.5" y="119">20</text>
<text x="55.9" y="121.5">R100</text>
<text x="71.2" y="121.5">20</text>
<text x="94" y="129.1">MS90C385</text>
<text x="266.8" y="135.7">J32</text>
<text x="238.8" y="144.4">R166</text>
<text x="254.1" y="144.4">1K</text>
<text x="223.6" y="154.5">Z10</text>
<text x="101.6" y="159.6">R101</text>
<text x="134.7" y="159.6">R102</text>
<text x="218.5" y="157.1">PESD3V3L1BA</text>
<text x="266.3" y="158.1">PH-1X6-2P0</text>
<text x="101.6" y="162.1">10K</text>
<text x="134.7" y="162.1">10K</text>
<text x="29.5" y="172.3">C69</text>
<text x="42.2" y="172.3">C70</text>
<text x="52.4" y="172.3">C71</text>
<text x="62.5" y="172.3">C72</text>
<text x="29" y="177.9">100nF</text>
<text x="41.7" y="177.9">100nF</text>
<text x="51.9" y="177.9">100nF</text>
<text x="62" y="177.9">100nF</text>
<text x="96.6" y="179.9">NC/10K</text>
<text x="101.6" y="177.4">R103</text>
<text x="129.6" y="179.9">NC/10K</text>
<text x="134.7" y="177.4">R104</text>
</g>
<g font-size="2.3" fill="#f00">
<text x="17.1" y="56.7">[4,5,8]</text>
<text x="17.1" y="59.3">[4,5,8]</text>
<text x="31.5" y="56.7">LCDIF_D15</text>
<text x="31.5" y="59.3">LCDIF_D13</text>
<text x="163.1" y="54.2">LCDIF_D12</text>
<text x="163.1" y="56.7">LCDIF_D11</text>
<text x="178.4" y="54.2">[4,5,8]</text>
<text x="178.4" y="56.7">[4,5,8]</text>
<text x="17.1" y="69.4">[4,5,8]</text>
<text x="17.1" y="72">[4,5,8]</text>
<text x="31.5" y="69.4">LCDIF_D5</text>
<text x="31.5" y="72">LCDIF_D9</text>
<text x="163.1" y="69.4">LCDIF_D14</text>
<text x="178.4" y="69.4">[4,5,8]</text>
<text x="206.3" y="70.4">LVDS_TX0N</text>
<text x="267.3" y="70.4">LVDS_TX0P</text>
<text x="17.1" y="77">[4,5,8]</text>
<text x="31.5" y="77">LCDIF_D10</text>
<text x="147.9" y="73">LVDS_TX0N</text>
<text x="147.9" y="75.5">LVDS_TX0P</text>
<text x="206.3" y="73">LVDS_TX1N</text>
<text x="206.3" y="75.5">LVDS_TX2N</text>
<text x="267.3" y="73">LVDS_TX1P</text>
<text x="267.3" y="75.5">LVDS_TX2P</text>
<text x="17.1" y="79.6">[4,5,8]</text>
<text x="17.1" y="82.1">[4,5,8]</text>
<text x="31.5" y="79.6">LCDIF_D6</text>
<text x="31.5" y="82.1">LCDIF_D7</text>
<text x="147.9" y="78.1">LVDS_TX1N</text>
<text x="147.9" y="80.6">LVDS_TX1P</text>
<text x="206.3" y="80.6">LVDS_CLKN</text>
<text x="206.3" y="83.1">LVDS_TX3N</text>
<text x="267.3" y="80.6">LVDS_CLKP</text>
<text x="267.3" y="83.1">LVDS_TX3P</text>
<text x="17.1" y="87.2">[4,5,8]</text>
<text x="31.5" y="87.2">LCDIF_D8</text>
<text x="147.9" y="88.2">LVDS_TX2N</text>
<text x="17.1" y="92.3">[4,5,8]</text>
<text x="31.5" y="92.3">LCDIF_D3</text>
<text x="53.9" y="93.3">R_FB</text>
<text x="147.9" y="90.8">LVDS_TX2P</text>
<text x="147.9" y="93.3">LVDS_CLKN</text>
<text x="147.9" y="95.8">LVDS_CLKP</text>
<text x="201.7" y="94.8">JTAG_nTRST</text>
<text x="205" y="92.3">[4,5,8]</text>
<text x="267.5" y="94.8">GPIO_AD_B0_02</text>
<text x="278.2" y="92.3">[4,5,8]</text>
<text x="17.1" y="97.4">[4,5,8]</text>
<text x="31.5" y="97.4">LCDIF_D4</text>
<text x="147.9" y="98.4">LVDS_TX3N</text>
<text x="147.9" y="100.9">LVDS_TX3P</text>
<text x="204.3" y="97.4">I2C1_SCL</text>
<text x="267.5" y="97.4">I2C1_SDA</text>
<text x="268.5" y="99.9">[4,5,6,8,9]</text>
<text x="17.1" y="107.5">[4,5,8]</text>
<text x="31.5" y="107.5">LCDIF_D0</text>
<text x="203.5" y="102.4">[4,5,6,8,9]</text>
<text x="17.1" y="110.1">[4,5,8]</text>
<text x="17.1" y="112.6">[4,5,8]</text>
<text x="31.5" y="110.1">LCDIF_D1</text>
<text x="31.5" y="112.6">LCDIF_D2</text>
<text x="53.9" y="113.8">TX23</text>
<text x="163.1" y="117.7">LCDIF_CLK</text>
<text x="178.6" y="117.7">[4,5,8]</text>
<text x="17.1" y="120.2">[4,5,8]</text>
<text x="17.1" y="122.8">[4,5,8]</text>
<text x="31.5" y="120.2">LCDIF_HS</text>
<text x="31.5" y="122.8">LCDIF_VS</text>
<text x="163.1" y="120.2">LCDIF_ENA</text>
<text x="178.9" y="120.2">[4,5,8]</text>
<text x="203" y="145.6">[4,5,7,8]</text>
<text x="219.5" y="145.6">CAN2_RX</text>
<text x="97.1" y="169.5">R_FB</text>
<text x="130.1" y="169.7">TX23</text>
</g>
<g font-size="2.3" fill="#004080">
<text x="95.3" y="54.4">RS</text>
<text x="95.3" y="57">TX5</text>
<text x="95.3" y="59.5">TX6</text>
<text x="119.1" y="59.5">TX2</text>
<text x="119.1" y="57">TX3</text>
<text x="119.1" y="54.4">TX4</text>
<text x="95.3" y="62.1">TX7</text>
<text x="95.3" y="64.6">GND5</text>
<text x="115.6" y="62.1">GND53</text>
<text x="119.1" y="64.6">TX1</text>
<text x="232.5" y="64.6">VCC1</text>
<text x="244.2" y="64.6">VCC2</text>
<text x="95.3" y="67.1">TX8</text>
<text x="95.3" y="69.7">TX9</text>
<text x="117.8" y="69.7">TX27</text>
<text x="119.1" y="67.1">TX0</text>
<text x="232.5" y="67.1">VCC3</text>
<text x="232.5" y="69.7">GND5</text>
<text x="243.9" y="67.1">GND4</text>
<text x="243.9" y="69.7">GND6</text>
<text x="95.3" y="72.2">TX10</text>
<text x="95.3" y="74.8">VCC9</text>
<text x="95.3" y="77.3">TX11</text>
<text x="108.4" y="72.2">LVDS_GND49</text>
<text x="112.9" y="77.3">TXOUT0+</text>
<text x="113.5" y="74.8">TXOUT0-</text>
<text x="232.5" y="72.2">TX0-</text>
<text x="232.5" y="74.8">TX1-</text>
<text x="232.5" y="77.3">TX2-</text>
<text x="244.7" y="72.2">TX0+</text>
<text x="244.7" y="74.8">TX1+</text>
<text x="244.7" y="77.3">TX2+</text>
<text x="95.3" y="79.8">TX12</text>
<text x="95.3" y="82.4">TX13</text>
<text x="112.9" y="82.4">TXOUT1+</text>
<text x="113.5" y="79.8">TXOUT1-</text>
<text x="232.5" y="79.8">GND13</text>
<text x="232.5" y="82.4">TXC-</text>
<text x="242.6" y="79.8">GND14</text>
<text x="244.4" y="82.4">TXC+</text>
<text x="95.3" y="84.9">GND13</text>
<text x="95.3" y="87.5">TX14</text>
<text x="108.4" y="87.5">LVDS_GND43</text>
<text x="108.6" y="84.9">LVDS_VCC44</text>
<text x="232.5" y="84.9">TX3-</text>
<text x="232.5" y="87.5">NC19</text>
<text x="244.4" y="87.5">NC20</text>
<text x="244.7" y="84.9">TX3+</text>
<text x="95.3" y="90">TX15</text>
<text x="95.3" y="92.5">TX16</text>
<text x="95.3" y="95.1">R_FB</text>
<text x="107.8" y="95.1">TXCLK_OUT3-</text>
<text x="112.9" y="92.5">TXOUT2+</text>
<text x="113.5" y="90">TXOUT2-</text>
<text x="232.5" y="90">NC21</text>
<text x="232.5" y="92.5">NC23</text>
<text x="232.5" y="95.1">INT</text>
<text x="244.4" y="90">NC22</text>
<text x="244.4" y="92.5">NC24</text>
<text x="245.7" y="95.1">RST</text>
<text x="95.3" y="97.6">TX17</text>
<text x="95.3" y="100.2">TX18</text>
<text x="107.2" y="97.6">TXCLK_OUT3+</text>
<text x="113.5" y="100.2">TXOUT3-</text>
<text x="232.5" y="97.6">SCL</text>
<text x="232.5" y="100.2">3V3</text>
<text x="242.6" y="100.2">GND30</text>
<text x="245.5" y="97.6">SDA</text>
<text x="95.3" y="102.7">TX19</text>
<text x="95.3" y="105.2">GND21</text>
<text x="95.3" y="107.8">TX20</text>
<text x="108.4" y="105.2">LVDS_GND36</text>
<text x="110.3" y="107.8">PLL_GND35</text>
<text x="112.9" y="102.7">TXOUT3+</text>
<text x="95.3" y="110.3">TX21</text>
<text x="95.3" y="112.9">TX22</text>
<text x="110.3" y="112.9">PLL_GND33</text>
<text x="110.5" y="110.3">PLL_VCC34</text>
<text x="95.3" y="115.4">TX23</text>
<text x="95.3" y="117.9">VCC26</text>
<text x="110.9" y="115.4">PWR_DWN</text>
<text x="113.6" y="117.9">TXCLKIN</text>
<text x="95.3" y="120.5">TX24</text>
<text x="95.3" y="123">TX25</text>
<text x="115.6" y="123">GND29</text>
<text x="117.8" y="120.5">TX26</text>
<text x="265.5" y="140.8">12V_1</text>
<text x="265.5" y="143.3">12V_2</text>
<text x="265.5" y="145.9">BL_ON</text>
<text x="265.5" y="148.4">ADJ</text>
<text x="265.5" y="151">GND5</text>
<text x="265.5" y="153.5">GND6</text>
</g>
<g font-size="2">
<text x="241.3" y="183.5">https://fire-stm32.taobao.com</text>
<text x="241.3" y="181.2">东莞野火电子技术有限公司</text>
<text x="246.2" y="191.1">野火i.MX RT1052 Pro底板</text>
<text x="222.3" y="199.5">A4</text>
<text x="252.3" y="199.5">LVDS</text>
<text x="230.2" y="204.3">Tuesday, May 15, 2018</text>
<text x="276.9" y="204.3">12</text>
<text x="286.3" y="204.3">12</text>
</g>
</svg>
